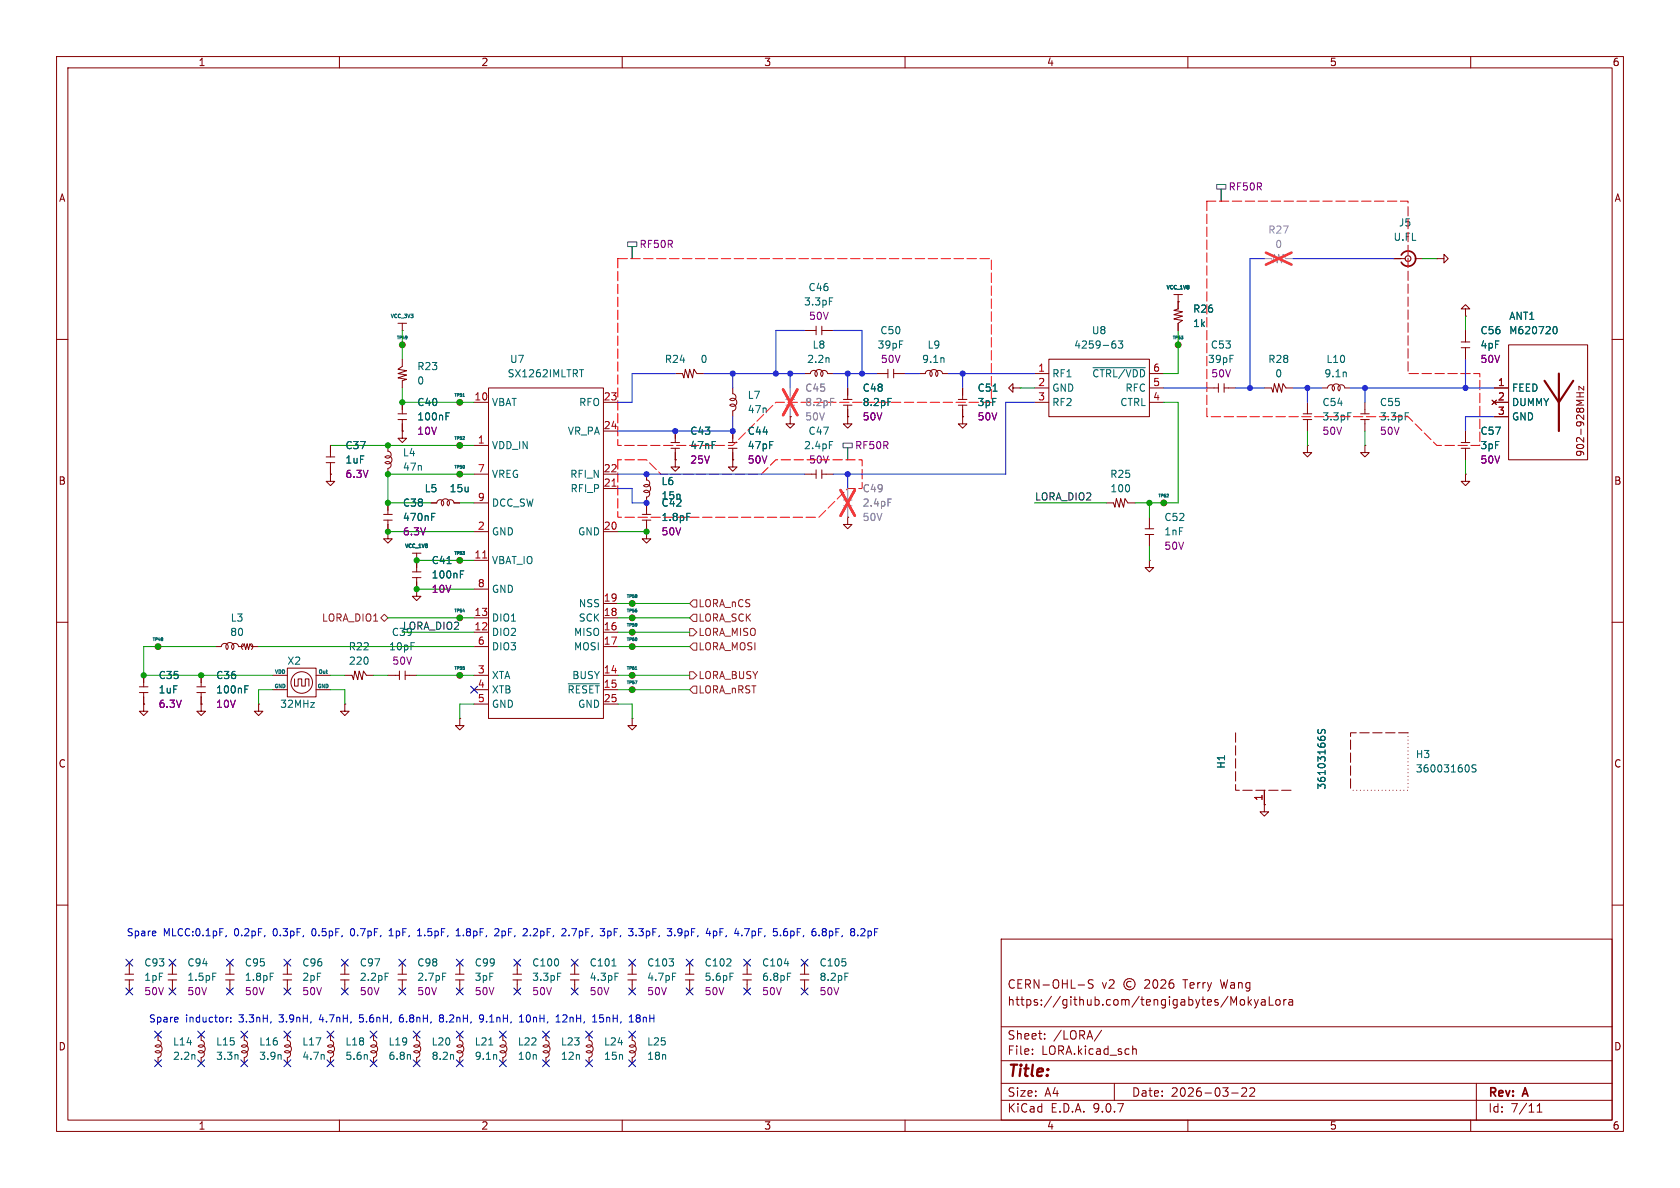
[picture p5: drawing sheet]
<svg xmlns="http://www.w3.org/2000/svg" width="297mm" height="210mm" viewBox="0 0 297 210" stroke-linecap="round" stroke-linejoin="round" font-family="sans-serif">
<g fill="none" stroke="#840000" stroke-width=".18">
<path d="M10 10h277v190h-277zM12 12h273v186h-273zM60 10v2M110 10v2M160 10v2M210 10v2M260 10v2M70.4 57.2h1.5M71.1 58.4h.1M71.1 57.2v1.2M142.2 58.4h2.1M144.3 57.7v1.5"/>
<path d="M145.3 57.7v1.5M145.3 58.4h2M207.5 52.1h1.5M208.3 52.1v2.5l-.8 .3 1.5 .2-1.5 .5 1.5 .3-1.5 .5 1.5 .2-.7 .6v1.2M208.3 53.3h.1M246.4 45.7h2M250.2 45.7h1.3M254 45.7h1.3v-.7l.7 .7-.7 .8v-.8M254 45.7h.1M259.1 54.6h.7l-.7-.8-.8 .8h.8v1.3M259.1 55.9h.1M259.1 58.4v2.1"/>
<path d="M10 60h2M58.4 78.7v2.1M68.6 78.7v1.1a.59 .59 0 0 1 .5 .8 .59 .59 0 0 1-1 .1 .71 .71 0 0 1 1 .1 .71 .71 0 0 1 0 1 .71 .71 0 0 1-1 0 .61 .61 0 0 1 1 .1 .61 .61 0 0 1-.5 .9M70.4 73.2h1.5M70.4 74.2h1.5M71.1 63.5v1.3l-.7 .5 1.5 .2-1.5 .5 1.5 .3-1.5 .5 1.5 .3-.8 .2v1.3M71.1 61h.1M71.1 76.2v1.3h.8l-.8 .7-.7-.7h.7M71.1 76.2h.1M71.1 71.1v2.1M71.1 74.2v2M81.3 71.1h.1"/>
<path d="M81.3 78.7h.1M83.8 71.1h2.6M83.8 78.7h2.6M86.4 68.6h20.3v58.4h-20.3zM106.7 71.1h2.5M106.7 76.2h2.5M118.6 78.2h1.5M118.6 79.2h1.5M119.4 66h1.2l.3 .8 .3-1.5 .5 1.5 .2-1.5 .5 1.5 .3-1.5 .5 .7h1.3M119.4 76.2v2M119.4 79.2v2.1M128.8 78.2h1.5"/>
<path d="M128.8 79.2h1.5M129.5 68.6v1a.59 .59 0 0 1 .6 .8 .59 .59 0 0 1-1 .2 .71 .71 0 0 1 1 0 .71 .71 0 0 1 0 1 .71 .71 0 0 1-1 0 .61 .61 0 0 1 .9 .2 .61 .61 0 0 1-.5 .8v1.1M129.5 76.2v2M129.5 79.2v2.1M139.7 73.7v1.2h.8l-.8 .8-.8-.8h.8M139.7 73.7h.1M142.2 66h1.1a.59 .59 0 0 1 .8-.5 .59 .59 0 0 1 .1 1 .71 .71 0 0 1 .1-1 .71 .71 0 0 1 1 0 .71 .71 0 0 1 0 1 .61 .61 0 0 1 .1-1 .61 .61 0 0 1 .9 .5h1M149.1 70.6h1.5M149.1 71.6h1.5M149.9 73.7v1.2h.7l-.7 .8-.8-.8h.8M149.9 73.7h.1M149.9 68.6v2"/>
<path d="M149.9 71.6v2.1M154.9 66h2.1M157 65.3v1.5M158 66h2M158 65.3v1.5M162.6 66h1a.59 .59 0 0 1 .8-.5 .59 .59 0 0 1 .1 1 .71 .71 0 0 1 .1-1 .71 .71 0 0 1 1 0 .71 .71 0 0 1 0 1 .61 .61 0 0 1 .2-1 .61 .61 0 0 1 .8 .5h1M169.4 70.6h1.5M169.4 71.6h1.5M170.2 73.7v1.2h.7l-.7 .8-.8-.8h.8M170.2 73.7h.1M170.2 68.6v2M170.2 71.6v2.1"/>
<path d="M179.1 68.6v-.8l-.8 .8 .8 .7v-.7h1.2M180.3 68.6h.1M182.9 66h2.5M182.9 68.6h2.5M182.9 71.1h2.5M185.4 63.5h17.8v10.2h-17.8zM203.2 66h2.5M203.2 68.6h2.5M203.2 71.1h2.5M208.3 61h.1M213.4 68.6h2M215.4 67.8v1.5"/>
<path d="M216.4 67.8v1.5M216.4 68.6h2M223.5 68.6h1.3l.2 .7 .3-1.5 .5 1.5 .3-1.5 .5 1.5 .2-1.5 .5 .8h1.3M230.4 73.2h1.5M230.4 74.2h1.5M231.1 78.7v1.3h.8l-.8 .8-.7-.8h.7M231.1 78.7h.1M231.1 71.1v2.1M231.1 74.2v2M233.7 68.6h1a.59 .59 0 0 1 .8-.5 .59 .59 0 0 1 .2 .9 .71 .71 0 0 1 0-.9 .71 .71 0 0 1 1 0 .71 .71 0 0 1 0 1 .61 .61 0 0 1 .2-1 .61 .61 0 0 1 .8 .5h1.1M240.5 73.2h1.6M240.5 74.2h1.6"/>
<path d="M241.3 78.7v1.3h.8l-.8 .8-.8-.8h.8M241.3 78.7h.1M241.3 71.1v2.1M241.3 74.2v2M258.3 78.2h1.5M258.3 79.2h1.5M258.3 60.5h1.5M258.3 61.5h1.5M259.1 61.5v2M259.1 76.2v2M259.1 79.2v2.1M263.8 70.7l.7 .8"/>
<path d="M264.2 68.6h2.5M264.2 71.1h2.5M264.2 73.7h2.5M264.5 70.7l-.7 .8M266.7 61h14v20.3h-14zM278.7 69.4h1.3M279.3 69.4v.8M280 68.3v.6l-.9-.6v.6M285 60h2M57.7 80.8h1.5M57.7 81.8h1.5M58.4 83.8v1.3h.8l-.8 .8-.7-.8h.7"/>
<path d="M58.4 83.8h.1M58.4 81.8v2M67.8 90.9h1.5M67.8 91.9h1.5M68.6 94v1.3h.7l-.7 .7-.8-.7h.8M68.6 94h.1M68.6 82.8v1M68.6 88.9v2M68.6 91.9v2.1M72.9 97.8h1.5M73.7 99.1h.1M73.7 97.8v3.3"/>
<path d="M76.2 88.9h1a.59 .59 0 0 1 .9-.5 .59 .59 0 0 1 .1 1 .71 .71 0 0 1 0-1 .71 .71 0 0 1 1 0 .71 .71 0 0 1 0 1 .61 .61 0 0 1 .2-1 .61 .61 0 0 1 .9 .5h1M81.3 99.1h.1M81.3 83.8h.1M83.8 83.8h2.6M83.8 88.9h2.6M83.8 94h2.6M83.8 99.1h2.6M106.7 83.8h2.5M106.7 94h2.5M106.7 86.4h2.5M113.5 90.9h1.6M113.5 91.9h1.6"/>
<path d="M113.8 85.9a.71 .71 0 0 1 1-.1 .71 .71 0 0 1 0 1 .71 .71 0 0 1-1 0 .61 .61 0 0 1 1 .2 .61 .61 0 0 1-.5 .9v3M114.3 83.8v1a.62 .62 0 0 1 .5 .9 .62 .62 0 0 1-1 .2M114.3 94v1.3h.8l-.8 .7-.8-.7h.8M114.3 94h.1M114.3 91.9v2.1M119.4 81.3v1.3h.7l-.7 .7-.8-.7h.8M119.4 81.3h.1M129.5 81.3v1.3h.8l-.8 .7-.7-.7h.7M129.5 81.3h.1M142.2 83.8h2.1M144.3 83.1v1.5M145.3 83.8h2"/>
<path d="M145.3 83.1v1.5M149.9 91.4v1.3h.7l-.7 .8-.8-.8h.8M149.9 91.4h.1M195.6 88.9h1.2l.3 .8 .3-1.6 .5 1.6 .2-1.6 .5 1.6 .3-1.6 .5 .8h1.3M202.4 93.5h1.6M202.4 94.5h1.6M203.2 99.1v1.2h.8l-.8 .8-.8-.8h.8M203.2 99.1h.1M203.2 91.4v2.1M203.2 94.5v2M205.7 88.9h.1M259.1 83.8v1.3h.7l-.7 .8-.8-.8h.8"/>
<path d="M259.1 83.8h.1M10 110h2M25.4 119.4v2M27.9 114.3h.1M35.6 119.4v2M38.1 114.3h1a.59 .59 0 0 1 .9-.5 .59 .59 0 0 1 .1 1 .71 .71 0 0 1 0-1 .71 .71 0 0 1 1 0 .71 .71 0 0 1 0 1 .61 .61 0 0 1 .2-1 .61 .61 0 0 1 .9 .5h.7l.3-.5 .2 1 .3-1 .2 1 .3-1 .2 .5h1.3M42.9 113.8a.66 .66 0 0 0 0 1M44.4 113.8a.65 .65 0 0 1 0 1M48.3 119.4h2.5M50.8 118.1h5.1v5.1h-5.1zM55.9 119.4h2.5M61 119.4h1.2l.3 .7 .2-1.5 .5 1.5 .3-1.5 .5 1.5 .3-1.5 .5 .8h1.2"/>
<path d="M68.6 119.4h2M70.6 118.6v1.5M71.6 118.6v1.5M71.6 119.4h2.1M72.9 101.1h1.5M72.9 102.1h1.5M73.7 104.1v1.3h.7l-.7 .8-.8-.8h.8M73.7 104.1h.1M73.7 102.1v2M81.3 119.4h.1M81.3 109.2h.1M83.8 119.4h2.6"/>
<path d="M83.8 104.1h2.6M83.8 109.2h2.6M83.8 111.8h2.6M83.8 114.3h2.6M106.7 119.4h2.5M106.7 109.2h2.5M106.7 111.8h2.5M106.7 114.3h2.5M106.7 106.7h2.5M111.8 119.4h.1M111.8 109.2h.1M111.8 114.3h.1"/>
<path d="M111.8 111.8h.1M111.8 106.7h.1M285 110h2M24.6 121.4h1.6M24.6 122.4h1.6M25.4 124.5v1.2h.8l-.8 .8-.8-.8h.8M25.4 124.5h.1M25.4 122.4v2.1M34.8 121.4h1.5M34.8 122.4h1.5M35.6 124.5v1.2h.7l-.7 .8-.8-.8h.8M35.6 124.5h.1"/>
<path d="M35.6 122.4v2.1M45.7 124.5v1.2h.8l-.8 .8-.7-.8h.7M45.7 124.5h.1M48.3 121.9h2.5M52.1 120v1.3h.6v-1.3h.6v1.3h.7v-1.3h.6v1.3M55.9 121.9h2.5M61 124.5v1.2h.7l-.7 .8-.8-.8h.8M61 124.5h.1M81.3 127v1.3h.7l-.7 .7-.8-.7h.8M81.3 127h.1M83.8 121.9h2.6M83.8 124.5h2.6"/>
<path d="M106.7 121.9h2.5M106.7 124.5h2.5M111.8 127v1.3h.7l-.7 .7-.8-.7h.8M111.8 127h.1M111.8 121.9h.1M223.5 139.7v2.5M223.5 142.2v1.3h.8l-.8 .8-.7-.8h.7M223.5 142.2h.1M10 160h2M22.1 173.2h1.5M22.1 172.2h1.5M22.9 170.2v2"/>
<path d="M22.9 173.2v2.1M29.7 173.2h1.5M29.7 172.2h1.5M30.5 170.2v2M30.5 173.2v2.1M39.9 173.2h1.5M39.9 172.2h1.5M40.6 170.2v2M40.6 173.2v2.1M50 173.2h1.6M50 172.2h1.6M50.8 170.2v2"/>
<path d="M50.8 173.2v2.1M60.2 173.2h1.5M60.2 172.2h1.5M61 170.2v2M61 173.2v2.1M70.4 173.2h1.5M70.4 172.2h1.5M71.1 170.2v2M71.1 173.2v2.1M80.5 173.2h1.5M80.5 172.2h1.5M81.3 170.2v2"/>
<path d="M81.3 173.2v2.1M90.7 173.2h1.5M90.7 172.2h1.5M91.4 170.2v2M91.4 173.2v2.1M100.8 173.2h1.6M100.8 172.2h1.6M101.6 170.2v2M101.6 173.2v2.1M111 173.2h1.5M111 172.2h1.5M111.8 170.2v2"/>
<path d="M111.8 173.2v2.1M121.2 173.2h1.5M121.2 172.2h1.5M121.9 170.2v2M121.9 173.2v2.1M131.3 173.2h1.5M131.3 172.2h1.5M132.1 170.2v2M132.1 173.2v2.1M141.5 173.2h1.5M141.5 172.2h1.5M142.2 170.2v2"/>
<path d="M142.2 173.2v2.1M177 166h108v32h-108zM190.6 174.1h1.1M193.2 173.3l-.5-.1-.2 .1v.5l.6 .3 .1 .3-.2 .3-.6-.1M200 173.6a.52 .52 0 0 0-.8 .4 .52 .52 0 0 0 .8 .4M202.4 173.3l.6-.1 .2 .1v.3l-.9 1.1h.9M204 173.3l.2-.1a.81 .81 0 0 1 .6 .6 .81 .81 0 0 1-.3 .8l-.2 .1a.81 .81 0 0 1-.3-1.4zM205.2 173.3l.6-.1 .2 .1 .1 .3-.9 1.1h.9M207.4 173.2a.59 .59 0 0 0-.7 .6v.6l.1 .2 .4 .1 .3-.1v-.5l-.1-.3h-.4l-.3 .3M218.1 177.3l.5-1.1v1.5M219.3 176.8l.2-.1 .5 .1v.6l-.1 .2-.4 .1-.2-.1zM220.7 176.2v1.5"/>
<path d="M220.8 177.1l.4 .6M221.2 176.7l-.5 .6M221.7 176.7l.4 1M222.1 177.7l-.1 .4-.3 .1M222.5 176.7l-.4 1M223 176.8h.6l.1 .9M223.7 177.1h-.5a.29 .29 0 0 0-.3 .3 .29 .29 0 0 0 .3 .3l.5-.1M224.4 176.2v1.5h.7M225.6 176.8l.2-.1 .4 .1 .1 .6-.1 .2-.4 .1-.2-.1zM227 176.7v1M227.4 176.7l-.3 .1-.1 .2M227.9 176.8h.6v.9"/>
<path d="M228.5 177.1h-.5a.29 .29 0 0 0-.2 .3 .29 .29 0 0 0 .2 .3l.5-.1M285 160h2M27.9 182.9v1a.59 .59 0 0 1 .6 .8 .59 .59 0 0 1-1 .2 .71 .71 0 0 1 1 0 .71 .71 0 0 1 0 1 .71 .71 0 0 1-1 0 .61 .61 0 0 1 .9 .2 .61 .61 0 0 1-.5 .8v1.1M35.6 182.9v1a.59 .59 0 0 1 .5 .8 .59 .59 0 0 1-1 .2 .71 .71 0 0 1 1 0 .71 .71 0 0 1 0 1 .71 .71 0 0 1-1 0 .61 .61 0 0 1 1 .2 .61 .61 0 0 1-.5 .8v1.1M42.7 184.9a.71 .71 0 0 1 1 0 .71 .71 0 0 1 0 1 .71 .71 0 0 1-1 0 .61 .61 0 0 1 1 .2 .61 .61 0 0 1-.5 .8v1.1M43.2 182.9v1a.62 .62 0 0 1 .5 .9 .62 .62 0 0 1-1 .1M50.8 182.9v1a.59 .59 0 0 1 .5 .8 .59 .59 0 0 1-1 .2 .71 .71 0 0 1 1 0 .71 .71 0 0 1 0 1 .71 .71 0 0 1-1 0 .61 .61 0 0 1 1 .2 .61 .61 0 0 1-.5 .8v1.1M58.4 182.9v1a.59 .59 0 0 1 .5 .8 .59 .59 0 0 1-.9 .2 .71 .71 0 0 1 .9 0 .71 .71 0 0 1 0 1 .71 .71 0 0 1-1 0 .61 .61 0 0 1 1 .2 .61 .61 0 0 1-.5 .8v1.1M60 198v2M66 182.9v1a.59 .59 0 0 1 .6 .8 .59 .59 0 0 1-1 .2 .71 .71 0 0 1 1 0 .71 .71 0 0 1 0 1 .71 .71 0 0 1-1 0 .61 .61 0 0 1 .9 .2 .61 .61 0 0 1-.5 .8v1.1M73.7 182.9v1a.59 .59 0 0 1 .5 .8 .59 .59 0 0 1-1 .2 .71 .71 0 0 1 1 0 .71 .71 0 0 1 0 1 .71 .71 0 0 1-1 0 .61 .61 0 0 1 1 .2 .61 .61 0 0 1-.5 .8v1.1M80.8 184.9a.71 .71 0 0 1 1 0 .71 .71 0 0 1 0 1 .71 .71 0 0 1-1 0 .61 .61 0 0 1 1 .2 .61 .61 0 0 1-.5 .8v1.1"/>
<path d="M81.3 182.9v1a.62 .62 0 0 1 .5 .9 .62 .62 0 0 1-1 .1M88.9 182.9v1a.59 .59 0 0 1 .5 .8 .59 .59 0 0 1-1 .2 .71 .71 0 0 1 1 0 .71 .71 0 0 1 0 1 .71 .71 0 0 1-1 0 .61 .61 0 0 1 1 .2 .61 .61 0 0 1-.5 .8v1.1M96.5 182.9v1a.59 .59 0 0 1 .5 .8 .59 .59 0 0 1-.9 .2 .71 .71 0 0 1 .9 0 .71 .71 0 0 1 0 1 .71 .71 0 0 1-1 0 .61 .61 0 0 1 1 .2 .61 .61 0 0 1-.5 .8v1.1M104.1 182.9v1a.59 .59 0 0 1 .6 .8 .59 .59 0 0 1-1 .2 .71 .71 0 0 1 1 0 .71 .71 0 0 1 0 1 .71 .71 0 0 1-1 0 .61 .61 0 0 1 .9 .2 .61 .61 0 0 1-.5 .8v1.1M110 198v2M111.8 182.9v1a.59 .59 0 0 1 .5 .8 .59 .59 0 0 1-1 .2 .71 .71 0 0 1 1 0 .71 .71 0 0 1 0 1 .71 .71 0 0 1-1 0 .61 .61 0 0 1 1 .2 .61 .61 0 0 1-.5 .8v1.1M160 198v2M177 194.5h108M177 191.5h108M177 187.5h108M177 181.5h108M182.5 186.3v.1"/>
<path d="M182.5 185.5v.1M184.7 183.6v.1M184.7 182.8v.1M194.7 182.1l-1.2 2M197 191.5v3M200.2 184.9v1.5M200.2 185.5l.3-.1 .3 .1 .1 .9M210 198v2M217.7 193.2h1.2M219.5 192.4l.6-.1 .2 .1 .1 .3-.9 1.1h.9M221 192.4l.5-.1 .2 .1 .1 .3-.9 1.1h.9M260 198v2"/>
<path d="M261 191.5v6.5M271.7 196.6h.9M271.7 195.5l.5-.4v1.5"/>
<circle cx="71.1" cy="61" r=".51"/>
<circle cx="81.3" cy="71.1" r=".51"/>
<circle cx="81.3" cy="78.7" r=".51"/>
<circle cx="208.3" cy="61" r=".51"/>
<circle cx="81.3" cy="99.1" r=".51"/>
<circle cx="81.3" cy="83.8" r=".51"/>
<circle cx="205.7" cy="88.9" r=".51"/>
<circle cx="27.9" cy="114.3" r=".51"/>
<circle cx="81.3" cy="119.4" r=".51"/>
<circle cx="81.3" cy="109.2" r=".51"/>
<circle cx="111.8" cy="119.4" r=".51"/>
<circle cx="111.8" cy="109.2" r=".51"/>
<circle cx="111.8" cy="106.7" r=".51"/>
<circle cx="111.8" cy="114.3" r=".51"/>
<circle cx="111.8" cy="111.8" r=".51"/>
<circle cx="53.3" cy="120.7" r="1.9"/>
<circle cx="111.8" cy="121.9" r=".51"/>
<circle cx="199.7" cy="174" r="1"/>
</g>
<g fill="none" stroke="#006464" stroke-width=".18">
<path d="M146.6 52.6h.6M274.6 58l.3-.3a.68 .68 0 0 1 .4 .7 .68 .68 0 0 1-.4 .6l-.3-.2M78.9 73.6h.4M78.9 73h.6M81.8 77.7h.3M81.8 70.1h.3M82.1 77.2v.2M102.4 65.3h.8M146.5 63.3l.1 .8M146.6 78h.6M157 70.4h.6M166.8 63.3l.1 .8"/>
<path d="M175.6 69.2h.7M193.2 65h9.3M196.8 60.8h.2l.3 .2-.1 .4-.4 .1M197.2 60.3h-.4M197.7 60.3h.8l-.4 .5 .3 .1v.5l-.2 .1-.5-.1M237.9 65.8l.1 .8M238.3 73h.6M248.4 73h.6M76.3 90.7h.6M76.3 91.4h.4M79 99.6h.8M121.4 90.7h.6"/>
<path d="M206.3 87.9h.3M206.6 87.4v.2M81.4 101.5h.4M81.4 100.9h.6M81.8 108h.3M112.3 118.3h.3M43.3 121.8h.4M43.3 121.2h.6M100.5 120.9h5.4M112.3 120.4h.3l-.2 .5M233 128.9v.5l.1 .2h.4l.2-.5 .3-.2 .3 .3-.1 .5M260.9 135.3l-.4-.1-.2 .1v.4l.5 .2 .1 .3-.2 .3-.5-.1"/>
<path d="M37.6 172h.6M47.8 172h.6M68.1 172h.6M78.2 172h.7M98.6 172h.6M108.2 170.8h.7M108.7 172h.6M118.9 172h.6M129 172h.7M138.7 170.3h.7M139.2 172h.6M149.4 172h.6"/>
<path d="M34.4 186.5l.1 .8M42 186.5l.1 .8M49.6 186.5l.1 .8M57.3 186.5v.8M64.9 186.5v.8M72.5 186.5l.1 .8M80.1 186.5l.1 .8M86.4 184.7h.7M87.7 186.5l.1 .8"/>
</g>
<path d="M223.5 45.7h1.3l.2 .8 .3-1.5 .5 1.5 .3-1.5 .5 1.5 .2-1.5 .5 .7h1.3M138.9 70.6h1.6M138.9 71.6h1.6M139.7 68.6v2M139.7 71.6v2.1M149.1 88.4h1.5M149.1 89.4h1.5M149.9 86.4v2M149.9 89.4v2" fill="none" stroke="#a1a1a1" stroke-width=".18"/>
<path d="M223.8 44.7l4.5 2.1M228.3 44.7l-4.5 2.1M138.4 68.9l2.6 4.5M141 68.9l-2.6 4.5M148.6 86.6l2.5 4.6M151.1 86.6l-2.5 4.6" fill="none" stroke="#e12e31" stroke-width=".46"/>
<path d="M218.4 129.5v10.2h10.2M248.9 129.5h-10.1v10.2" fill="none" stroke="#840000" stroke-width=".18" stroke-dasharray="1.7 .6"/>
<path d="M248.9 129.5v10.2h-10.1" fill="none" stroke="#840000" stroke-width=".18" stroke-dasharray="0 .6"/>
<path d="M85.3 98.6h.8M108.2 85.9h.7" fill="none" stroke="#a90000" stroke-width=".18"/>
<circle cx="248.9" cy="45.7" r=".51" fill="none" stroke="#840000" stroke-width=".2"/>
<path d="M247.7 45.1a1.35 1.35 0 0 1 1.5-.7 1.35 1.35 0 0 1 1.1 1.3M250.3 45.7a1.35 1.35 0 0 1-1.1 1.3 1.35 1.35 0 0 1-1.5-.6" fill="none" stroke="#840000" stroke-width=".3"/>
<path d="M146.8 70.4h.6M157 88.2h.6" fill="none" stroke="#989898" stroke-width=".18"/>
<path d="M273 67.3l2.6 3.8v5.1M275.6 66v5.1l2.5-3.8" fill="none" stroke="#840000" stroke-width=".38"/>
<path d="M215.1 32.6h1.6v.8h-.8v2.2v-2.2h-.8zM110.9 42.8h1.7v.8h-.8v2.1v-2.1h-.9zM149 78.3h1.7v.8h-.8v2.2v-2.2h-.9z" fill="none" stroke="#484848" stroke-width=".18"/>
<path d="M213.4 35.6v38.1h35.5l5.1 5h7.6v-12.7h-12.7v-30.4h-35.5M109.2 45.7h66.1v25.4h-38.1l-7.7 7.6h-20.3v-33M109.2 81.3v10.1h35.6l5.1-5h2.5v-5.1h-15.2l-2.6 2.5h-17.8l-2.5-2.5h-5.1" fill="none" stroke="#f00" stroke-width=".18" stroke-dasharray="1.7 .6"/>
<path d="M67.3 109.2l.6-.6 .7 .6-.7 .7zM121.9 118.7h.7l.6 .7-.6 .6h-.7zM121.9 111.1h.7l.6 .7-.6 .6h-.7zM121.9 106.7l.7-.7h.6v1.3h-.6zM121.9 114.3l.7-.6h.6v1.2h-.6zM122.6 108.6h.6v1.3h-.6l-.7-.7zM122.6 121.3h.6v1.3h-.6l-.7-.7z" fill="none" stroke="#725600" stroke-width=".18"/>
<g fill="none" stroke="#2838ff" stroke-width=".2">
<path d="M142.2 58.4h-5v7.6M147.3 58.4h5.1v7.6M223.5 45.7h-2.5v22.9M228.6 45.7h17.8M119.4 66h-7.6v5.1h-2.6M124.5 66h17.7M129.5 73.7v2.5h-20.3M129.5 66v2.6M139.7 66v2.6M147.3 66h7.6M149.9 66v2.6M160 66h2.6"/>
<path d="M167.6 66h15.3M170.2 66v2.6M182.9 71.1h-5.1v12.7h-30.5M205.7 68.6h7.7M218.4 68.6h5.1M228.6 68.6h5.1M231.1 68.6v2.5M238.8 68.6h25.4M241.3 68.6v2.5M259.1 63.5v5.1M264.2 73.7h-5.1v2.5M109.2 83.8h33"/>
<path d="M109.2 86.4h2.6v2.5h2.5M149.9 83.8v2.6"/>
</g>
<g fill="none" stroke="#009600" stroke-width=".18">
<path d="M71.1 58.4v5.1M208.3 58.4v7.6h-2.6M251.5 45.7h2.5M259.1 55.9v2.5M58.4 78.7h25.4M71.1 68.6v2.5h12.7M180.3 68.6h2.6M205.7 71.1h2.6v17.8h-7.6M231.1 76.2v2.5M241.3 76.2v2.5M68.6 94h15.2M73.7 99.1h10.1"/>
<path d="M81.3 88.9h2.5M83.8 83.8h-15.2v5.1h7.6M109.2 94h5.1M182.9 88.9h12.7M203.2 88.9v2.5M203.2 96.5v2.6M259.1 81.3v2.5M38.1 114.3h-12.7v5.1h22.9M45.7 114.3h38.1M58.4 119.4h2.6M66 119.4h2.6M68.6 109.2h15.2"/>
<path d="M71.1 111.8h12.7M73.7 119.4h10.1M73.7 104.1h10.1M109.2 114.3h12.7M109.2 119.4h12.7M109.2 109.2h12.7M109.2 111.8h12.7M109.2 106.7h12.7M48.3 121.9h-2.6v2.6M58.4 121.9h2.6v2.6M83.8 124.5h-2.5v2.5M109.2 121.9h12.7"/>
<path d="M109.2 124.5h2.6v2.5"/>
</g>
<g fill="none" stroke="#000084" stroke-width=".18">
<path d="M83.2 121.3l1.2 1.2M84.4 121.3l-1.2 1.2M22.3 174.7l1.2 1.2M22.3 169.6l1.2 1.2M23.5 169.6l-1.2 1.2M23.5 174.7l-1.2 1.2M29.9 174.7l1.2 1.2M29.9 169.6l1.2 1.2M31.1 174.7l-1.2 1.2M31.1 169.6l-1.2 1.2M40 169.6l1.2 1.2M40 174.7l1.2 1.2"/>
<path d="M41.2 169.6l-1.2 1.2M41.2 174.7l-1.2 1.2M50.2 169.6l1.2 1.2M50.2 174.7l1.2 1.2M51.4 174.7l-1.2 1.2M51.4 169.6l-1.2 1.2M60.4 169.6l1.2 1.2M60.4 174.7l1.2 1.2M61.6 169.6l-1.2 1.2M61.6 174.7l-1.2 1.2M70.5 169.6l1.2 1.2M70.5 174.7l1.2 1.2"/>
<path d="M71.7 169.6l-1.2 1.2M71.7 174.7l-1.2 1.2M80.7 174.7l1.2 1.2M80.7 169.6l1.2 1.2M81.9 174.7l-1.2 1.2M81.9 169.6l-1.2 1.2M90.8 169.6l1.2 1.2M90.8 174.7l1.2 1.2M92 169.6l-1.2 1.2M92 174.7l-1.2 1.2M101 169.6l1.2 1.2M101 174.7l1.2 1.2"/>
<path d="M102.2 169.6l-1.2 1.2M102.2 174.7l-1.2 1.2M111.2 174.7l1.2 1.2M111.2 169.6l1.2 1.2M112.4 174.7l-1.2 1.2M112.4 169.6l-1.2 1.2M121.3 169.6l1.2 1.2M121.3 174.7l1.2 1.2M122.5 169.6l-1.2 1.2M122.5 174.7l-1.2 1.2M131.5 174.7l1.2 1.2M131.5 169.6l1.2 1.2"/>
<path d="M132.7 174.7l-1.2 1.2M132.7 169.6l-1.2 1.2M141.6 169.6l1.2 1.2M141.6 174.7l1.2 1.2M142.8 169.6l-1.2 1.2M142.8 174.7l-1.2 1.2M27.3 187.4l1.2 1.2M27.3 182.3l1.2 1.2M28.5 187.4l-1.2 1.2M28.5 182.3l-1.2 1.2M35 187.4l1.2 1.2M35 182.3l1.2 1.2"/>
<path d="M36.2 187.4l-1.2 1.2M36.2 182.3l-1.2 1.2M42.6 182.3l1.2 1.2M42.6 187.4l1.2 1.2M43.8 182.3l-1.2 1.2M43.8 187.4l-1.2 1.2M50.2 182.3l1.2 1.2M50.2 187.4l1.2 1.2M51.4 182.3l-1.2 1.2M51.4 187.4l-1.2 1.2M57.8 187.4l1.2 1.2M57.8 182.3l1.2 1.2"/>
<path d="M59 182.3l-1.2 1.2M59 187.4l-1.2 1.2M65.4 182.3l1.2 1.2M65.4 187.4l1.2 1.2M66.6 182.3l-1.2 1.2M66.6 187.4l-1.2 1.2M73.1 182.3l1.2 1.2M73.1 187.4l1.2 1.2M74.3 182.3l-1.2 1.2M74.3 187.4l-1.2 1.2M80.7 182.3l1.2 1.2M80.7 187.4l1.2 1.2"/>
<path d="M81.9 182.3l-1.2 1.2M81.9 187.4l-1.2 1.2M88.3 182.3l1.2 1.2M88.3 187.4l1.2 1.2M89.5 182.3l-1.2 1.2M89.5 187.4l-1.2 1.2M95.9 182.3l1.2 1.2M95.9 187.4l1.2 1.2M97.1 182.3l-1.2 1.2M97.1 187.4l-1.2 1.2M103.5 187.4l1.2 1.2M103.5 182.3l1.2 1.2"/>
<path d="M104.7 182.3l-1.2 1.2M104.7 187.4l-1.2 1.2M111.2 187.4l1.2 1.2M111.2 182.3l1.2 1.2M112.4 187.4l-1.2 1.2M112.4 182.3l-1.2 1.2"/>
</g>
<g fill="none" stroke="#0000c2" stroke-width=".18">
<path d="M40 165.4l-.1 .2M40.4 179.8l-.4 .3M40.8 179.9v.1M62.1 164.3l-.1 .3 .1 .7M64.2 179.4h-.6l-.1 .6 .2-.1M68.8 165.4h.7M68.8 164.5l.4-.3v1.2M71 179.4l-.2 .1a.86 .86 0 0 0 0 1.2h.3M71.1 179.9h-.4l-.1 .2M73.8 165.4h.7M73.8 164.5l.4-.3v1.2M77.9 179.9l-.2 .3v.3l.2 .2 .4-.1"/>
<path d="M77.9 179.9h.3M78.2 179.9l.1 .1M78.3 179.5l-.4-.1-.2 .1v.2l.2 .2M78.3 179.9h-.1M80.6 165.4h.8M80.6 164.5l.4-.3v1.2M85.5 179.9l-.3 .3-.3-.1-.1-.2 .1-.4 .3-.1 .2 .1a.84 .84 0 0 1-.3 1.2h-.2M87.5 164.3l.5-.1 .2 .3-.8 .9h.8M91.8 179.8l.4-.4v1.3M92.7 164.2h.4l.1 .3-.8 .9h.8M98.4 179.7l.3-.3v1.3M99.5 164.2h.4l.2 .3-.8 .9h.8"/>
<path d="M99.6 179.5h-.1M100.2 179.9l-.7 .8h.7M100.6 165.3v.1M106.1 164.2h.8l-.4 .4M106.6 179.4h-.6v.6l.5-.1M106.6 164.6l.3 .3v.3l-.3 .2M107.4 165.4h.4M107.4 164.6v1.3M107.8 164.6h-.4M112.5 165.3v.1M112.7 179.9l-.2 .2v.3l.1 .2 .3 .1M112.7 179.9h.2"/>
<path d="M112.9 179.4h-.2l-.2 .2 .2 .3M119.3 165.3v.1M120 165.4h.2M120.1 164.2l-.3 .2v.3l.3 .2M126.1 164.6h.4l.2 .2-.1 .6h-.5M126.1 164.6v1.3M131.6 164.2h.9l-.6 1.2M139.1 164.2h-.3a.86 .86 0 0 0 0 1.2l.4-.1v-.4l-.2-.3h-.2l-.3 .3M145.6 164.7l-.2 .2v.4l.2 .1h.4l.1-.2v-.3l-.3-.2M145.6 164.7l-.2-.2 .2-.3h.2l.3 .2-.3 .3M145.6 164.7h.2M152.2 164.2h.5l.2 .3-.8 .9h.8"/>
<path d="M40.8 180.5v.2M63.5 180.5l.2 .2M91.8 180.7h.8M98.3 180.7h.7M104.8 180.7h.7M106 180.5l.5 .2M111.2 180.7h.8"/>
</g>
<g fill="#009600" stroke="#009600" stroke-width=".18">
<circle cx="111.8" cy="121.9" r=".46"/>
<circle cx="81.3" cy="119.4" r=".46"/>
<circle cx="111.8" cy="119.4" r=".46"/>
<circle cx="68.6" cy="94" r=".46"/>
<circle cx="68.6" cy="83.8" r=".46"/>
<circle cx="68.6" cy="88.9" r=".46"/>
<circle cx="81.3" cy="71.1" r=".46"/>
<circle cx="81.3" cy="78.7" r=".46"/>
<circle cx="73.7" cy="99.1" r=".46"/>
<circle cx="81.3" cy="99.1" r=".46"/>
<circle cx="71.1" cy="61" r=".46"/>
<circle cx="81.3" cy="83.8" r=".46"/>
<circle cx="68.6" cy="78.7" r=".46"/>
<circle cx="71.1" cy="71.1" r=".46"/>
<circle cx="114.3" cy="94" r=".46"/>
<circle cx="35.6" cy="119.4" r=".46"/>
<circle cx="27.9" cy="114.3" r=".46"/>
<circle cx="73.7" cy="104.1" r=".46"/>
<circle cx="81.3" cy="109.2" r=".46"/>
<circle cx="25.4" cy="119.4" r=".46"/>
<circle cx="111.8" cy="106.7" r=".46"/>
<circle cx="111.8" cy="111.8" r=".46"/>
<circle cx="111.8" cy="109.2" r=".46"/>
<circle cx="111.8" cy="114.3" r=".46"/>
<circle cx="203.2" cy="88.9" r=".46"/>
<circle cx="205.7" cy="88.9" r=".46"/>
<circle cx="208.3" cy="61" r=".46"/>
</g>
<g fill="#2838ff" stroke="#2838ff" stroke-width=".18">
<circle cx="114.3" cy="88.9" r=".46"/>
<circle cx="114.3" cy="83.8" r=".46"/>
<circle cx="129.5" cy="76.2" r=".46"/>
<circle cx="119.4" cy="76.2" r=".46"/>
<circle cx="241.3" cy="68.6" r=".46"/>
<circle cx="231.1" cy="68.6" r=".46"/>
<circle cx="149.9" cy="66" r=".46"/>
<circle cx="152.4" cy="66" r=".46"/>
<circle cx="170.2" cy="66" r=".46"/>
<circle cx="149.9" cy="83.8" r=".46"/>
<circle cx="137.2" cy="66" r=".46"/>
<circle cx="139.7" cy="66" r=".46"/>
<circle cx="129.5" cy="66" r=".46"/>
<circle cx="259.1" cy="68.6" r=".46"/>
<circle cx="221" cy="68.6" r=".46"/>
</g>
<text font-size="2.8" fill="#840000" x="178" y="190.9">Title:</text>
<g font-size="2.1" fill="#840000">
<text x="178" y="178">https://github.com/tengigabytes/MokyaLora</text>
<text x="178" y="175">CERN-OHL-S</text>
<text x="194.7" y="175">v2</text>
<text x="209.5" y="175">Terry</text>
<text x="216.2" y="175">Wang</text>
<text x="178" y="184">Sheet:</text>
<text x="186.2" y="184">/LORA/</text>
<text x="178" y="186.7">File:</text>
<text x="184.1" y="186.7">LORA.kicad_sch</text>
<text x="178" y="196.9">KiCad</text>
<text x="178" y="194.1">Size:</text>
<text x="184.7" y="194.1">A4</text>
<text x="185.7" y="196.9">E.D.A.</text>
<text x="193.3" y="196.9">9.0.7</text>
<text x="200" y="194.1">Date:</text>
<text x="207" y="194.1">2026-03-22</text>
<text x="263" y="194.3">Rev:</text>
<text x="263" y="196.9">Id:</text>
<text x="267.1" y="196.9">7/11</text>
<text x="269.4" y="194.3">A</text>
</g>
<g font-size="1.8" fill="#840000">
<text x="35" y="11.9">1</text>
<text x="85" y="11.9">2</text>
<text x="135" y="11.9">3</text>
<text x="185" y="11.9">4</text>
<text x="235" y="11.9">5</text>
<text x="285" y="11.9">6</text>
<text x="10.3" y="35.9">A</text>
<text x="285.3" y="35.9">A</text>
<text x="280.3" y="80.8" transform="rotate(-90 280.3 80.8)">902-928MHz</text>
<text x="10.3" y="85.9">B</text>
<text x="285.3" y="85.9">B</text>
<text x="10.3" y="135.9">C</text>
<text x="285.3" y="135.9">C</text>
<text x="10.3" y="185.9">D</text>
<text x="285.3" y="185.9">D</text>
<text x="35" y="199.9">1</text>
<text x="85" y="199.9">2</text>
<text x="135" y="199.9">3</text>
<text x="185" y="199.9">4</text>
<text x="235" y="199.9">5</text>
<text x="285" y="199.9">6</text>
</g>
<g font-size="1.8" fill="#840084">
<text x="217.1" y="33.9">RF50R</text>
<text x="113" y="44">RF50R</text>
<text x="142.9" y="56.7">50V</text>
<text x="155.6" y="64.4">50V</text>
<text x="261.6" y="64.4">50V</text>
<text x="214" y="66.9">50V</text>
<text x="73.7" y="77.1">10V</text>
<text x="152.4" y="74.5">50V</text>
<text x="172.7" y="74.5">50V</text>
<text x="233.7" y="77.1">50V</text>
<text x="243.8" y="77.1">50V</text>
<text x="121.9" y="82.1">25V</text>
<text x="132.1" y="82.1">50V</text>
<text x="142.9" y="82.1">50V</text>
<text x="151.1" y="79.6">RF50R</text>
<text x="261.6" y="82.1">50V</text>
<text x="61" y="84.7">6.3V</text>
<text x="71.1" y="94.8">6.3V</text>
<text x="116.8" y="94.8">50V</text>
<text x="205.7" y="97.4">50V</text>
<text x="76.2" y="105">10V</text>
<text x="69.3" y="117.7">50V</text>
<text x="27.9" y="125.3">6.3V</text>
<text x="38.1" y="125.3">10V</text>
<text x="25.4" y="176.1">50V</text>
<text x="33" y="176.1">50V</text>
<text x="43.2" y="176.1">50V</text>
<text x="53.3" y="176.1">50V</text>
<text x="63.5" y="176.1">50V</text>
<text x="73.7" y="176.1">50V</text>
<text x="83.8" y="176.1">50V</text>
<text x="94" y="176.1">50V</text>
<text x="104.1" y="176.1">50V</text>
<text x="114.3" y="176.1">50V</text>
<text x="124.5" y="176.1">50V</text>
<text x="134.6" y="176.1">50V</text>
<text x="144.8" y="176.1">50V</text>
</g>
<g font-size="1.8" fill="#989898">
<text x="224.1" y="41.5">R27</text>
<text x="225.4" y="44">0</text>
<text x="142.2" y="69.4">C45</text>
<text x="142.2" y="72">8.2pF</text>
<text x="152.4" y="87.2">C49</text>
<text x="152.4" y="89.8">2.4pF</text>
</g>
<g font-size="1.8" fill="#006464">
<text x="247.2" y="40.2">J5</text>
<text x="246.3" y="42.8">U.FL</text>
<text x="142.8" y="51.7">C46</text>
<text x="142" y="54.2">3.3pF</text>
<text x="155.5" y="59.3">C50</text>
<text x="192.9" y="59.3">U8</text>
<text x="210.8" y="55.5">R26</text>
<text x="210.8" y="58">1k</text>
<text x="261.6" y="59.3">C56</text>
<text x="266.7" y="56.7">ANT1</text>
<text x="266.7" y="59.3">M620720</text>
<text x="73.7" y="65.6">R23</text>
<text x="90.1" y="64.4">U7</text>
<text x="117.4" y="64.4">R24</text>
<text x="123.8" y="64.4">0</text>
<text x="142.6" y="64.4">2.2n</text>
<text x="143.6" y="61.8">L8</text>
<text x="155.1" y="61.8">39pF</text>
<text x="162.9" y="64.4">9.1n</text>
<text x="163.9" y="61.8">L9</text>
<text x="189.8" y="61.8">4259-63</text>
<text x="213.5" y="64.4">39pF</text>
<text x="214" y="61.8">C53</text>
<text x="224.1" y="64.4">R28</text>
<text x="234.4" y="64.4">L10</text>
<text x="261.6" y="61.8">4pF</text>
<text x="73.7" y="68.2">0</text>
<text x="73.7" y="72">C40</text>
<text x="86.9" y="72">VBAT</text>
<text x="89.6" y="66.9">SX1262IMLTRT</text>
<text x="102.3" y="72">RFO</text>
<text x="132.1" y="70.7">L7</text>
<text x="152.4" y="69.4">C48</text>
<text x="152.4" y="72">8.2pF</text>
<text x="172.7" y="72">3pF</text>
<text x="172.7" y="69.4">C51</text>
<text x="185.9" y="66.9">RF1</text>
<text x="185.9" y="69.4">GND</text>
<text x="185.9" y="72">RF2</text>
<text x="193" y="66.9">~{CTRL/VDD}</text>
<text x="198" y="72">CTRL</text>
<text x="198.9" y="69.4">RFC</text>
<text x="225.4" y="66.9">0</text>
<text x="233.7" y="72">C54</text>
<text x="234" y="66.9">9.1n</text>
<text x="243.8" y="72">C55</text>
<text x="267.2" y="69.4">FEED</text>
<text x="267.2" y="72">DUMMY</text>
<text x="73.7" y="74.5">100nF</text>
<text x="100.3" y="77.1">VR_PA</text>
<text x="121.9" y="77.1">C43</text>
<text x="132.1" y="77.1">C44</text>
<text x="132.1" y="73.3">47n</text>
<text x="142.8" y="77.1">C47</text>
<text x="233.7" y="74.5">3.3pF</text>
<text x="243.8" y="74.5">3.3pF</text>
<text x="261.6" y="77.1">C57</text>
<text x="267.2" y="74.5">GND</text>
<text x="61" y="82.1">1uF</text>
<text x="61" y="79.6">C37</text>
<text x="71.1" y="80.9">L4</text>
<text x="71.1" y="83.4">47n</text>
<text x="86.9" y="79.6">VDD_IN</text>
<text x="121.9" y="79.6">47nF</text>
<text x="132.1" y="79.6">47pF</text>
<text x="142" y="79.6">2.4pF</text>
<text x="261.6" y="79.6">3pF</text>
<text x="71.1" y="89.8">C38</text>
<text x="75" y="87.2">L5</text>
<text x="79.4" y="87.2">15u</text>
<text x="86.9" y="84.7">VREG</text>
<text x="86.9" y="89.8">DCC_SW</text>
<text x="100.7" y="84.7">RFI_N</text>
<text x="100.8" y="87.2">RFI_P</text>
<text x="116.8" y="86">L6</text>
<text x="116.8" y="88.5">15n</text>
<text x="116.8" y="89.8">C42</text>
<text x="196.2" y="84.7">R25</text>
<text x="196.2" y="87.2">100</text>
<text x="71.1" y="92.3">470nF</text>
<text x="86.9" y="94.8">GND</text>
<text x="102.1" y="94.8">GND</text>
<text x="116.8" y="92.3">1.8pF</text>
<text x="205.7" y="94.8">1nF</text>
<text x="205.7" y="92.3">C52</text>
<text x="76.2" y="99.9">C41</text>
<text x="86.9" y="99.9">VBAT_IO</text>
<text x="76.2" y="102.5">100nF</text>
<text x="86.9" y="105">GND</text>
<text x="102.2" y="107.5">NSS</text>
<text x="40.6" y="112.6">80</text>
<text x="40.7" y="110.1">L3</text>
<text x="86.9" y="110.1">DIO1</text>
<text x="86.9" y="112.6">DIO2</text>
<text x="101.4" y="112.6">MISO</text>
<text x="102.2" y="110.1">SCK</text>
<text x="50.7" y="117.7">X2</text>
<text x="61.6" y="115.2">R22</text>
<text x="61.6" y="117.7">220</text>
<text x="68.7" y="115.2">10pF</text>
<text x="86.9" y="115.2">DIO3</text>
<text x="101.4" y="115.2">MOSI</text>
<text x="27.9" y="122.8">1uF</text>
<text x="27.9" y="120.2">C35</text>
<text x="38.1" y="122.8">100nF</text>
<text x="38.1" y="120.2">C36</text>
<text x="49.4" y="125.3">32MHz</text>
<text x="86.9" y="120.2">XTA</text>
<text x="86.9" y="122.8">XTB</text>
<text x="86.9" y="125.3">GND</text>
<text x="100.2" y="122.8">~{RESET}</text>
<text x="101.1" y="120.2">BUSY</text>
<text x="102.1" y="125.3">GND</text>
<text x="216.8" y="136" transform="rotate(-90 216.8 136)">H1</text>
<text x="250.2" y="136.8">36003160S</text>
<text x="250.2" y="134.2">H3</text>
<text x="234.5" y="139.7" transform="rotate(-90 234.5 139.7)">36103166S</text>
<text x="25.4" y="173.6">1pF</text>
<text x="25.4" y="171">C93</text>
<text x="33" y="171">C94</text>
<text x="33" y="173.6">1.5pF</text>
<text x="43.2" y="171">C95</text>
<text x="43.2" y="173.6">1.8pF</text>
<text x="53.3" y="173.6">2pF</text>
<text x="53.3" y="171">C96</text>
<text x="63.5" y="171">C97</text>
<text x="63.5" y="173.6">2.2pF</text>
<text x="73.7" y="171">C98</text>
<text x="73.7" y="173.6">2.7pF</text>
<text x="83.8" y="173.6">3pF</text>
<text x="83.8" y="171">C99</text>
<text x="94" y="171">C100</text>
<text x="94" y="173.6">3.3pF</text>
<text x="104.1" y="171">C101</text>
<text x="104.1" y="173.6">4.3pF</text>
<text x="114.3" y="171">C103</text>
<text x="114.3" y="173.6">4.7pF</text>
<text x="124.5" y="171">C102</text>
<text x="124.5" y="173.6">5.6pF</text>
<text x="134.6" y="171">C104</text>
<text x="134.6" y="173.6">6.8pF</text>
<text x="144.8" y="171">C105</text>
<text x="144.8" y="173.6">8.2pF</text>
<text x="30.5" y="185">L14</text>
<text x="38.1" y="185">L15</text>
<text x="45.7" y="185">L16</text>
<text x="53.3" y="185">L17</text>
<text x="61" y="185">L18</text>
<text x="68.6" y="185">L19</text>
<text x="76.2" y="185">L20</text>
<text x="83.8" y="185">L21</text>
<text x="91.4" y="185">L22</text>
<text x="99.1" y="185">L23</text>
<text x="106.7" y="185">L24</text>
<text x="114.3" y="185">L25</text>
<text x="30.5" y="187.6">2.2n</text>
<text x="38.1" y="187.6">3.3n</text>
<text x="45.7" y="187.6">3.9n</text>
<text x="53.3" y="187.6">4.7n</text>
<text x="61" y="187.6">5.6n</text>
<text x="68.6" y="187.6">6.8n</text>
<text x="76.2" y="187.6">8.2n</text>
<text x="83.8" y="187.6">9.1n</text>
<text x="91.4" y="187.6">10n</text>
<text x="99.1" y="187.6">12n</text>
<text x="106.7" y="187.6">15n</text>
<text x="114.3" y="187.6">18n</text>
</g>
<g font-size="1.8" fill="#a90000">
<text x="183.4" y="65.8">1</text>
<text x="203.8" y="65.8">6</text>
<text x="83.8" y="70.9">10</text>
<text x="106.6" y="70.9">23</text>
<text x="183.4" y="68.3">2</text>
<text x="183.4" y="70.9">3</text>
<text x="203.8" y="68.3">5</text>
<text x="203.8" y="70.9">4</text>
<text x="264.7" y="68.3">1</text>
<text x="264.7" y="70.9">2</text>
<text x="106.6" y="75.9">24</text>
<text x="264.7" y="73.4">3</text>
<text x="84.4" y="78.5">1</text>
<text x="84.4" y="83.6">7</text>
<text x="106.6" y="83.6">22</text>
<text x="84.4" y="88.6">9</text>
<text x="106.6" y="86.1">21</text>
<text x="84.4" y="93.7">2</text>
<text x="106.6" y="93.7">20</text>
<text x="83.8" y="98.8">11</text>
<text x="84.4" y="103.9">8</text>
<text x="106.6" y="106.4">19</text>
<text x="83.8" y="109">13</text>
<text x="83.8" y="111.5">12</text>
<text x="106.6" y="109">18</text>
<text x="106.6" y="111.5">16</text>
<text x="84.4" y="114">6</text>
<text x="84.4" y="119.1">3</text>
<text x="106.6" y="114">17</text>
<text x="106.6" y="119.1">14</text>
<text x="84.4" y="121.7">4</text>
<text x="84.4" y="124.2">5</text>
<text x="106.6" y="121.7">15</text>
<text x="106.6" y="124.2">25</text>
<text x="223.3" y="141.7" transform="rotate(-90 223.3 141.7)">1</text>
</g>
<g font-size="1.8" fill="#a1a1a1">
<text x="142.2" y="74.5">50V</text>
<text x="152.4" y="92.3">50V</text>
</g>
<g font-size="1.8" fill="#0f0f0f">
<text x="182.9" y="88.6">LORA_DIO2</text>
<text x="69.2" y="112.6">C39</text>
<text x="71.1" y="111.4">LORA_DIO2</text>
</g>
<g font-size="1.8" fill="#725600">
<text x="123.4" y="107.5">LORA_nCS</text>
<text x="56.8" y="110.1">LORA_DIO1</text>
<text x="123.4" y="112.6">LORA_MISO</text>
<text x="123.4" y="110.1">LORA_SCK</text>
<text x="123.4" y="115.2">LORA_MOSI</text>
<text x="123.4" y="122.8">LORA_nRST</text>
<text x="123.4" y="120.2">LORA_BUSY</text>
</g>
<g font-size="1.8" fill="#0000c2">
<text x="22.3" y="165.7">Spare</text>
<text x="28.9" y="165.7">MLCC:0.1pF,</text>
<text x="41.5" y="165.7">0.2pF,</text>
<text x="48.6" y="165.7">0.3pF,</text>
<text x="55.6" y="165.7">0.5pF,</text>
<text x="62.6" y="165.7">0.7pF,</text>
<text x="69.7" y="165.7">1pF,</text>
<text x="74.9" y="165.7">1.5pF,</text>
<text x="81.9" y="165.7">1.8pF,</text>
<text x="89" y="165.7">2pF,</text>
<text x="94.2" y="165.7">2.2pF,</text>
<text x="101.2" y="165.7">2.7pF,</text>
<text x="108.3" y="165.7">3pF,</text>
<text x="113.5" y="165.7">3.3pF,</text>
<text x="120.5" y="165.7">3.9pF,</text>
<text x="127.6" y="165.7">4pF,</text>
<text x="132.8" y="165.7">4.7pF,</text>
<text x="139.8" y="165.7">5.6pF,</text>
<text x="146.9" y="165.7">6.8pF,</text>
<text x="153.9" y="165.7">8.2pF</text>
<text x="26.2" y="181">Spare</text>
<text x="32.8" y="181">inductor:</text>
<text x="42.4" y="181">3.3nH,</text>
<text x="49.6" y="181">3.9nH,</text>
<text x="56.9" y="181">4.7nH,</text>
<text x="64.2" y="181">5.6nH,</text>
<text x="71.5" y="181">6.8nH,</text>
<text x="78.8" y="181">8.2nH,</text>
<text x="86" y="181">9.1nH,</text>
<text x="93.3" y="181">10nH,</text>
<text x="100" y="181">12nH,</text>
<text x="106.7" y="181">15nH,</text>
<text x="113.3" y="181">18nH</text>
</g>
<g font-size=".9" fill="#006464">
<text x="206.1" y="51.3">VCC_1V8</text>
<text x="68.9" y="56.4">VCC_3V3</text>
<text x="71.5" y="97.1">VCC_1V8</text>
<text x="48.5" y="119.1">VDD</text>
<text x="56.2" y="119.1">Out</text>
<text x="48.4" y="121.7">GND</text>
<text x="56" y="121.7">GND</text>
</g>
<g font-size=".7" fill="#006464">
<text x="70" y="60.1">TP49</text>
<text x="207.2" y="60.1">TP63</text>
<text x="80.2" y="70.3">TP51</text>
<text x="80.2" y="77.9">TP52</text>
<text x="80.2" y="83">TP50</text>
<text x="204.7" y="88.1">TP62</text>
<text x="80.2" y="98.2">TP53</text>
<text x="110.7" y="105.9">TP58</text>
<text x="26.9" y="113.5">TP48</text>
<text x="80.2" y="108.4">TP54</text>
<text x="110.7" y="108.4">TP56</text>
<text x="110.7" y="113.5">TP60</text>
<text x="110.7" y="110.9">TP59</text>
<text x="80.2" y="118.6">TP55</text>
<text x="110.7" y="118.6">TP61</text>
<text x="110.7" y="121.1">TP57</text>
</g>
</svg>
